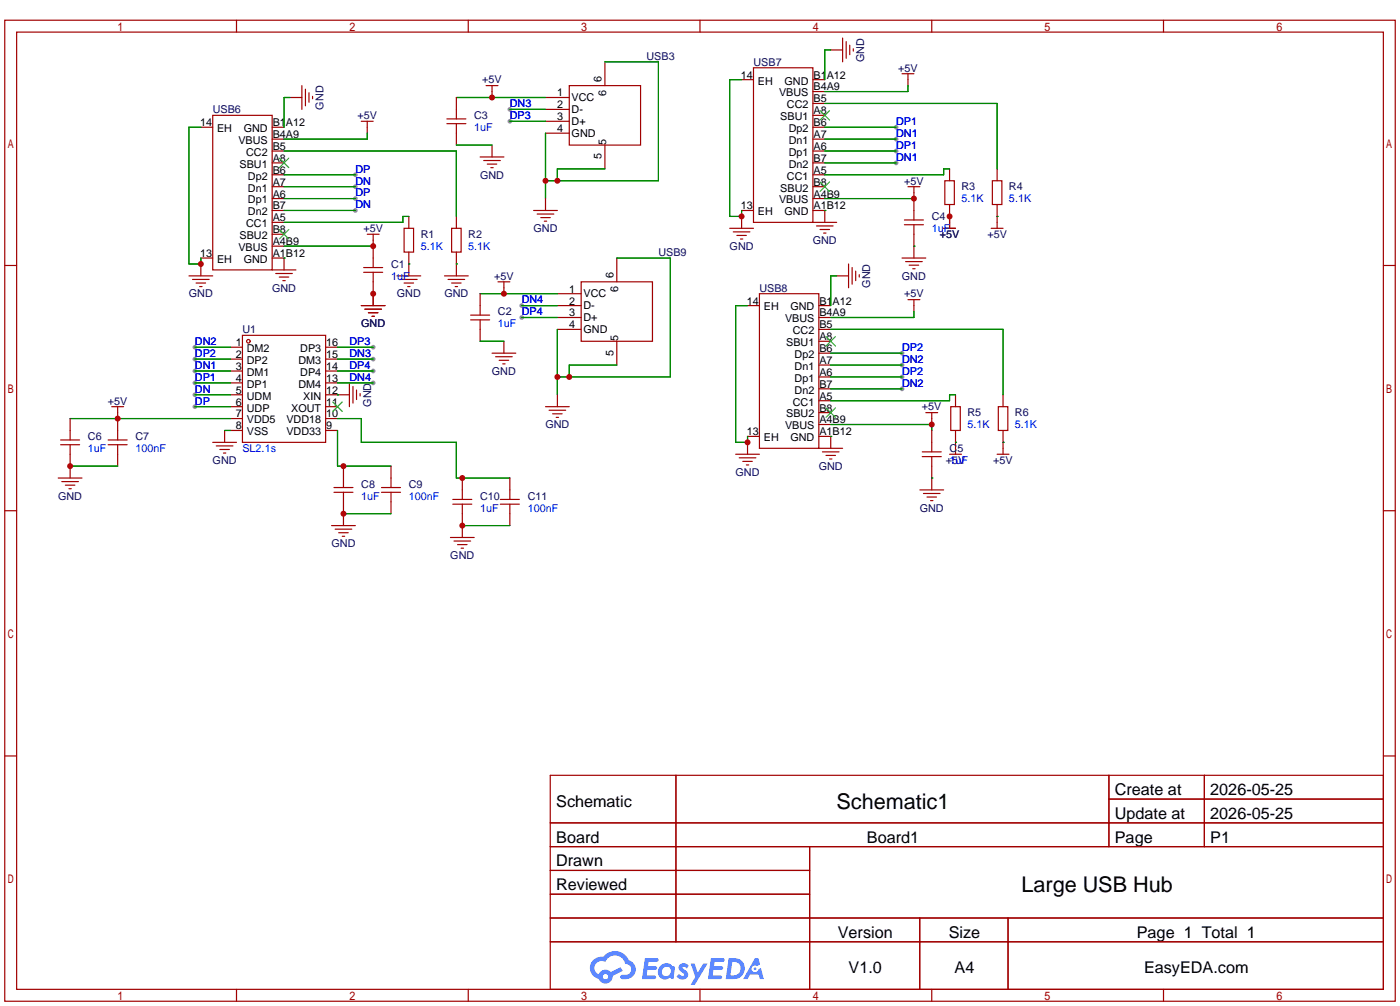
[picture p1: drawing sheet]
<svg xmlns="http://www.w3.org/2000/svg" width="299mm" height="215mm" viewBox="0 0 299 215" stroke-linecap="round" stroke-linejoin="round" font-family="sans-serif">
<g fill="#999">
<circle cx="75.9" cy="37.3" r=".51"/>
<circle cx="75.9" cy="42.4" r=".51"/>
<circle cx="75.9" cy="39.9" r=".51"/>
<circle cx="75.9" cy="45" r=".51"/>
<circle cx="41.7" cy="84.3" r=".51"/>
<circle cx="41.7" cy="86.9" r=".51"/>
<circle cx="41.7" cy="81.8" r=".51"/>
<circle cx="41.7" cy="79.2" r=".51"/>
<circle cx="41.7" cy="76.7" r=".51"/>
<circle cx="41.7" cy="74.2" r=".51"/>
<circle cx="79.8" cy="74.2" r=".51"/>
<circle cx="79.8" cy="76.7" r=".51"/>
<circle cx="79.8" cy="79.2" r=".51"/>
<circle cx="79.8" cy="81.8" r=".51"/>
<circle cx="191.5" cy="27.2" r=".51"/>
<circle cx="191.5" cy="32.3" r=".51"/>
<circle cx="191.5" cy="29.7" r=".51"/>
<circle cx="191.5" cy="34.8" r=".51"/>
<circle cx="192.8" cy="75.4" r=".51"/>
<circle cx="192.8" cy="80.5" r=".51"/>
<circle cx="192.8" cy="78" r=".51"/>
<circle cx="192.8" cy="83.1" r=".51"/>
<circle cx="109" cy="23.4" r=".51"/>
<circle cx="109" cy="25.9" r=".51"/>
<circle cx="111.5" cy="65.3" r=".51"/>
<circle cx="111.5" cy="67.8" r=".51"/>
</g>
<g fill="none" stroke="#a10000" stroke-width=".25">
<path d="M1 4.3h297.2v209.6h-297.2zM3.6 6.9h292.1v204.4h-292.1zM50.5 4.3v2.6M100.1 4.3v2.6M149.6 4.3v2.6M199.1 4.3v2.6M248.7 4.3v2.6M1 56.7h2.6M295.7 56.7h2.5M1 109.1h2.6M295.7 109.1h2.5M1 161.5h2.6"/>
<path d="M117.6 165.6h178.1v45.7h-178.1zM117.6 175.8h178.1M144.5 165.6v35.6M237 165.6v15.2M237 170.7h58.7M257.4 165.6v15.2M295.7 161.5h2.5M117.6 180.8h178.1M117.6 185.9h55.4M117.6 196.1h178.1M117.6 191h55.4M173 180.8v30.5"/>
<path d="M196.6 196.1v15.2M215.4 196.1v15.2M50.5 211.3v2.6M100.1 211.3v2.6M117.6 201.2h178.1M149.6 211.3v2.6M199.1 211.3v2.6M248.7 211.3v2.6"/>
</g>
<g fill="#5487ff">
<path d="M145.3 206a1.3 1.3 0 0 1 1.9 .3l-.4 .6a.54 .54 0 0 0-.9-.2l.1 .2a1.34 1.34 0 0 1 .9 1.8 1.47 1.47 0 0 1-2.3-.1l.5-.6 .8 .5a.31 .31 0 0 0 .4-.3 .31 .31 0 0 0-.3-.4 1.12 1.12 0 0 1-.7-1.8z"/>
<path d="M147.6 205.8h.9l.6 2 1.2-2h.9l-2.7 4.6h-.9l1-1.7z"/>
<path d="M137.8 204.7h1.7a1.31 1.31 0 0 1 1.2 .2 .4 .4 0 0 1-.3 .6h-1.8l-.1 .9h1.6a.4 .4 0 0 1 .4 .4 .4 .4 0 0 1-.5 .4h-1.6l-.2 1.2h1.4a.46 .46 0 0 1 .5 0 .46 .46 0 0 1 .1 .5l-.4 .2h-2.6z"/>
<path d="M151.9 204.7h1.7a1.32 1.32 0 0 1 1.2 .2 .39 .39 0 0 1-.3 .6h-1.8l-.1 .9h1.6a.4 .4 0 0 1 .4 .4 .4 .4 0 0 1-.4 .4h-1.7l-.2 1.2h1.4a.46 .46 0 0 1 .5 0 .46 .46 0 0 1 .1 .5l-.4 .2h-2.6z"/>
<path d="M161.3 204.7h.8l.3 1.3-.6 .4a.75 .75 0 0 0-1.1 .3 .75 .75 0 0 0 .5 1 .75 .75 0 0 0 .9-.7l.5-.2 .6 2.3h-.8l-.3-.9h-1.8l-.5 .9h-1z"/>
<path d="M155.7 204.7l-.6 4.4h1.5a2.27 2.27 0 0 0 2.6-2.2 2.27 2.27 0 0 0-2.7-2.2zM156.5 205.4a1.5 1.5 0 0 1 1.8 1.6 1.5 1.5 0 0 1-1.9 1.4h-.3z"/>
<path d="M141.2 206.3a1.6 1.6 0 0 0-.3 2.3 1.6 1.6 0 0 0 2.3 .2l.7 .3 .3-2.4-.1-.3-.5-.1a1.58 1.58 0 0 0-2.4 0zM141.8 206.8a.98 .98 0 0 1 1.6 .4 .98 .98 0 0 1-1.1 1.3 .94 .94 0 0 1-.9-.7 .94 .94 0 0 1 .4-1z"/>
<path d="M126.8 205.1a2.37 2.37 0 0 0 1.1 4 1.54 1.54 0 0 0 1.8 1 1.54 1.54 0 0 0 1.2-1.6l2.2-1.1-.5-.8-2 1a1.57 1.57 0 0 0-2.7 .5 1.5 1.5 0 0 1-.7-2.1 1.5 1.5 0 0 1 2.2-.5 2.23 2.23 0 0 1 2.3-1.4 2.23 2.23 0 0 1 2 1.8 1.16 1.16 0 0 1 1.2 1.1 1.16 1.16 0 0 1-1.1 1.2h-.7a.47 .47 0 0 0-.5 .4 .47 .47 0 0 0 .4 .6 2.17 2.17 0 0 0 2.5-1 2.17 2.17 0 0 0-.3-2.7l-.8-.4a3.2 3.2 0 0 0-5.5-.7l-1.1 .1zM128.8 208.6a.6 .6 0 0 1 1.2 0 .6 .6 0 0 1-1.2 0z"/>
<circle cx="161.4" cy="206.9" r=".28"/>
</g>
<g fill="none" stroke="#a10000" stroke-width=".25">
<path d="M64.5 18.3v5.1M65.3 19v3.6M66 19.8v2M103.9 18.3h2.5M105.2 18.3v2.5M121.7 18.3h15.2v12.7h-15.2zM129.3 13.2v5.1M158.5 17h2.5M161 14.5h12.7v33h-12.7zM173.7 19.6h2.6M173.7 17h2.6M177.5 10.7h2.6"/>
<path d="M180.1 8.1v5.1M180.8 8.9v3.5M181.6 9.7v2M182.4 10.4v.5M192.8 15.7h2.5M194.1 15.7v2.6M42.9 27.2h2.6M45.5 24.6h12.7v33.1h-12.7zM58.2 39.9h2.5M58.2 37.3h2.5M58.2 34.8h2.5M58.2 32.3h2.5"/>
<path d="M58.2 29.7h2.5M58.2 27.2h2.5M62 20.8h2.5M66.8 20.6v.5M77.2 25.9h2.6M78.5 25.9v2.5M95.5 25.4h4.1M95.5 26.4h4.1M97.5 20.8v4.6M97.5 26.4v4.6M102.6 33.5h5.1M103.4 34.3h3.5"/>
<path d="M104.1 35.1h2.1M104.9 35.8h.5M105.2 31v2.5M116.6 28.4h5.1M116.6 25.9h5.1M116.6 23.4h5.1M116.6 20.8h5.1M129.3 31v5.1M173.7 39.9h2.6M173.7 37.3h2.6M173.7 34.8h2.6M173.7 32.3h2.6"/>
<path d="M173.7 29.7h2.6M173.7 27.2h2.6M173.7 24.6h2.6M173.7 22.1h2.6M194.1 39.9h2.5M195.3 39.9v7.1M201.9 38.6h2.1v5.1h-2.1zM202.9 36.1v2.5M212.1 38.6h2v5.1h-2zM213.1 36.1v2.5M40.4 58.9h5.1M41.1 59.7h3.6"/>
<path d="M42.9 55.1h2.6M42.9 56.4v2.5M58.2 55.1h2.5v2.6M58.2 52.6h2.5M58.2 50h2.5M58.2 47.5h2.5M58.2 45h2.5M58.2 42.4h2.5M58.2 57.7h5M58.9 58.4h3.6M59.7 59.2h2M60.5 59.9h.5"/>
<path d="M77.7 57.2h4.1M77.7 58.2h4.1M78.5 50h2.5M79.8 50v7.2M79.8 58.2v7.1M84.8 58.9h5.1M85.6 59.7h3.6M86.4 48.8h2v5h-2zM87.4 46.2v2.6M87.4 53.8v5.1M95 58.9h5.1M95.8 59.7h3.5"/>
<path d="M96.5 48.8h2.1v5h-2.1zM97.5 46.2v2.6M97.5 53.8v5.1M114 45h5.1M114.8 45.7h3.6M115.6 46.5h2M116.3 47.2h.5M116.6 42.4v2.6M131.8 55.1v5.1M156 48.8h5M156.7 49.5h3.6M157.5 50.3h2"/>
<path d="M158.2 51.1h.5M158.5 45h2.5M158.5 46.2v2.6M173.7 47.5h5.1M173.7 45h2.6v2.5M173.7 42.4h2.6M174.5 48.3h3.6M175.3 49h2M176 49.8h.5M178.8 58.9h2.6M181.4 56.4v5.1M182.1 57.2v3.5"/>
<path d="M182.9 57.9v2M183.6 58.7v.5M192.8 55.1h5.1M193.3 47h4.1M193.3 48h4.1M193.5 55.9h3.6M194.3 56.6h2M195.1 57.4h.5M195.3 48v7.1M201.7 48.8h2.5M202.9 43.7v5.1M211.8 48.8h2.6"/>
<path d="M213.1 43.7v5.1M41.9 60.5h2M42.7 61.2h.5M49.3 74.2h2.5M49.3 76.7h2.5M49.3 79.2h2.5M51.8 71.6h17.8v22.9h-17.8zM69.6 74.2h2.5M69.6 76.7h2.5M69.6 79.2h2.5M77.2 65.3h5.1M78 66h3.5"/>
<path d="M78.7 66.8h2.1M79.5 67.6h.5M86.4 60.5h2M87.1 61.2h.5M96.5 60.5h2.1M97.3 61.2h.5M100.6 67.3h4M100.6 68.3h4M102.6 62.7v4.6M102.6 68.3v4.6M105.2 75.4h5M105.9 76.2h3.6"/>
<path d="M106.4 60.2h2.6M106.7 77h2M107.4 77.7h.5M107.7 60.2v2.5M107.7 72.9v2.5M119.1 70.4h5.1M119.1 67.8h5.1M119.1 65.3h5.1M119.1 62.7h5.1M124.2 60.2h15.2v12.7h-15.2zM131.8 72.9v5.1M159.8 65.3h2.5"/>
<path d="M162.3 62.7h12.7v33.1h-12.7zM175 78h2.5M175 75.4h2.5M175 72.9h2.5M175 70.4h2.5M175 67.8h2.5M175 65.3h2.5M194.1 64h2.5M195.3 64v2.5M13 94h4M13 95h4M15 89.4v4.6"/>
<path d="M15 95v7.1M23.1 94h4.1M23.1 95h4.1M23.9 86.9h2.5M25.1 86.9v7.1M25.1 95v4.6M45.5 94.5h5M46.2 95.2h3.6M47 96h2M47.8 96.8h.5M48 91.9v2.6M49.3 81.8h2.5"/>
<path d="M49.3 84.3h2.5M49.3 86.9h2.5M49.3 89.4h2.5M49.3 91.9h2.5M69.6 81.8h2.5M69.6 84.3h5.1M69.6 86.9h2.5M69.6 89.4h2.5M69.6 91.9h2.5M73.4 99.6v4.5M74.7 81.8v5.1M75.4 82.5v3.6"/>
<path d="M76.2 83.3v2M77 84.1v.5M83.6 99.6v4.5M116.6 86.9h5.1M117.3 87.6h3.6M118.1 88.4h2M118.9 89.2h.5M119.1 84.3v2.6M157.2 97h5.1M158 97.8h3.5M158.7 98.6h2.1M159.5 99.3h.5"/>
<path d="M159.8 93.2h2.5M159.8 94.5v2.5M175 93.2h2.5v2.6M175 90.7h2.5M175 88.1h2.5M175 85.6h2.5M175 83.1h2.5M175 80.5h2.5M175 95.8h5.1M175.8 96.5h3.5M176.5 97.3h2.1M177.3 98h.5"/>
<path d="M197.1 96.5h4.1M197.1 97.5h4.1M197.9 88.1h2.5M199.1 88.1v2.6M199.1 91.9v4.6M199.1 97.5v7.1M202.9 97h2.6M203.2 86.9h2v5h-2zM204.2 84.3v2.6M204.2 91.9v5.1M213.1 97h2.5M213.4 86.9h2v5h-2z"/>
<path d="M214.4 84.3v2.6M214.4 91.9v5.1M12.4 102.1h5.1M13.2 102.9h3.6M14 103.6h2M14.7 104.4h.5M70.9 112.3h5M71.4 104.1h4M71.4 105.2h4M71.6 113h3.6M72.4 113.8h2M73.2 114.6h.5"/>
<path d="M73.4 105.2v7.1M81.5 104.1h4.1M81.5 105.2h4.1M83.6 105.2v4.5M96.3 114.8h5M96.8 106.7h4M96.8 107.7h4M97 115.6h3.6M97.8 116.3h2M98.6 117.1h.5M98.8 102.1v4.6M98.8 107.7v7.1"/>
<path d="M106.9 106.7h4.1M106.9 107.7h4.1M109 102.1v4.6M109 107.7v4.6M196.6 104.6h5.1M197.4 105.4h3.5M198.1 106.2h2.1M198.9 106.9h.5"/>
<circle cx="53.1" cy="72.9" r=".38"/>
</g>
<g fill="none" stroke="#3c3" stroke-width=".25">
<path d="M59.7 33.8l2 2M61.7 33.8l-2 2M175.3 38.9l2 2M175.3 23.6l2 2.1M177.3 38.9l-2 2M177.3 23.6l-2 2.1M59.7 49l2 2.1M61.7 49l-2 2.1M176.5 71.9l2.1 2M178.6 71.9l-2.1 2M71.1 85.9l2.1 2M73.2 85.9l-2.1 2"/>
<path d="M176.5 87.1l2.1 2.1M178.6 87.1l-2.1 2.1"/>
</g>
<g fill="none" stroke="#008700" stroke-width=".25">
<path d="M129.3 13.2h11.4v25.4h-24.1M158.5 17h-2.5v29.2h2.5v-1.2M177.5 10.7h-1.2v6.3M194.1 18.3v1.3h-17.8M42.9 27.2h-2.5v29.2h2.5v-1.3M60.7 32.3h36.8v13.9M60.7 37.3h15.2M60.7 39.9h15.2M62 20.8h-1.3v6.4M78.5 28.4v1.3h-17.8M97.5 20.8h19.1M97.5 31h7.7"/>
<path d="M109 23.4h7.6M109 25.9h7.6M116.6 28.4v14M129.3 36.1h-10.2v2.5M176.3 27.2h15.2M176.3 29.7h15.2M176.3 32.3h15.2M176.3 22.1h36.8v14M176.3 34.8h15.2M202.9 36.1h-1.2v1.2h-25.4M60.7 55.1h.1M60.7 52.6h19.1"/>
<path d="M60.7 42.4h15.2M60.7 45h15.2M87.4 56.4h.1M87.4 46.2h-1.3v1.3h-25.4M97.5 56.4h.1M131.8 55.1h11.5v25.4h-24.2M176.3 45h.1M176.3 42.4h19M178.8 58.9h-1.3v6.4M195.3 52.6h.1M202.9 46.2h.1M213.1 46.2h.1"/>
<path d="M41.7 79.2h7.6M41.7 76.7h7.6M41.7 74.2h7.6M72.1 79.2h7.7M72.1 76.7h7.7M72.1 74.2h7.7M79.8 62.7h.1M102.6 62.7h16.5M102.6 72.9h5.1M111.5 65.3h7.6M111.5 67.8h7.6M119.1 70.4v13.9"/>
<path d="M131.8 78h-10.1v2.5M159.8 65.3h-2.6v29.2h2.6v-1.3M177.5 70.4h36.9v13.9M177.5 75.4h15.3M177.5 78h15.3M195.3 66.5v1.3h-17.8M15 99.6h10.1M15 89.4h34.3M41.7 84.3h7.6M41.7 86.9h7.6M41.7 81.8h7.6M48 91.9h1.3"/>
<path d="M72.1 84.3h.1M72.1 89.4h5.1v5.1h20.3v7.6h11.5M72.1 81.8h7.7M72.1 91.9v7.7h11.5M177.5 93.2h.1M177.5 90.7h21.6v1.2M177.5 80.5h15.3M177.5 83.1h15.3M204.2 94.5h.1M204.2 84.3h-1.3v1.3h-25.4M214.4 94.5h.1M73.4 109.7h10.2"/>
<path d="M98.8 112.3h10.2M199.1 102.1h.1"/>
</g>
<g fill="#c00">
<circle cx="42.9" cy="56.4" r=".63"/>
<circle cx="79.8" cy="52.6" r=".63"/>
<circle cx="158.5" cy="46.2" r=".63"/>
<circle cx="195.3" cy="42.4" r=".63"/>
<circle cx="159.8" cy="94.5" r=".63"/>
<circle cx="199.1" cy="90.7" r=".63"/>
<circle cx="202.9" cy="46.2" r=".63"/>
<circle cx="116.6" cy="38.6" r=".63"/>
<circle cx="119.1" cy="38.6" r=".63"/>
<circle cx="105.2" cy="20.8" r=".63"/>
<circle cx="119.1" cy="80.5" r=".63"/>
<circle cx="121.7" cy="80.5" r=".63"/>
<circle cx="107.7" cy="62.7" r=".63"/>
<circle cx="79.8" cy="62.7" r=".63"/>
<circle cx="73.4" cy="99.6" r=".63"/>
<circle cx="73.4" cy="109.7" r=".63"/>
<circle cx="98.8" cy="102.1" r=".63"/>
<circle cx="98.8" cy="112.3" r=".63"/>
<circle cx="25.1" cy="89.4" r=".63"/>
<circle cx="15" cy="99.6" r=".63"/>
</g>
<g font-size="4.6">
<text x="178.8" y="172.7">Schematic1</text>
<text x="218.3" y="190.5">Large USB Hub</text>
</g>
<g font-size="3.5">
<text x="118.9" y="172.4">Schematic</text>
<text x="238.3" y="169.8">Create at</text>
<text x="258.7" y="169.8">2026-05-25</text>
<text x="118.9" y="180">Board</text>
<text x="185.3" y="180">Board1</text>
<text x="238.3" y="174.9">Update at</text>
<text x="238.3" y="180">Page</text>
<text x="258.7" y="174.9">2026-05-25</text>
<text x="258.7" y="180">P1</text>
<text x="118.9" y="185.1">Drawn</text>
<text x="118.9" y="190.1">Reviewed</text>
<text x="179.1" y="200.3">Version</text>
<text x="202.8" y="200.3">Size</text>
<text x="243" y="200.3">Page 1 Total 1</text>
<text x="181.4" y="207.9">V1.0</text>
<text x="204" y="207.9">A4</text>
<text x="244.5" y="207.9">EasyEDA.com</text>
</g>
<g font-size="2.3" fill="#000080">
<text x="103.1" y="17.8">+5V</text>
<text x="138.2" y="12.7">USB3</text>
<text x="161" y="14">USB7</text>
<text x="184.7" y="13.2" transform="rotate(-90 184.7 13.2)">GND</text>
<text x="192" y="15.3">+5V</text>
<text x="69.1" y="23.4" transform="rotate(-90 69.1 23.4)">GND</text>
<text x="45.5" y="24.2">USB6</text>
<text x="76.4" y="25.4">+5V</text>
<text x="101.3" y="25.4">C3</text>
<text x="102.6" y="38.1">GND</text>
<text x="193.2" y="39.4">+5V</text>
<text x="205.5" y="40.7">R3</text>
<text x="215.6" y="40.7">R4</text>
<text x="199.1" y="47">C4</text>
<text x="77.7" y="49.6">+5V</text>
<text x="89.9" y="50.8">R1</text>
<text x="100.1" y="50.8">R2</text>
<text x="114" y="49.6">GND</text>
<text x="155.9" y="53.4">GND</text>
<text x="173.7" y="52.1">GND</text>
<text x="200.9" y="50.8">+5V</text>
<text x="211" y="50.8">+5V</text>
<text x="83.6" y="57.2">C1</text>
<text x="105.6" y="59.7">+5V</text>
<text x="140.7" y="54.7">USB9</text>
<text x="192.8" y="59.7">GND</text>
<text x="40.4" y="63.5">GND</text>
<text x="58.1" y="62.3">GND</text>
<text x="84.8" y="63.5">GND</text>
<text x="95" y="63.5">GND</text>
<text x="162.3" y="62.3">USB8</text>
<text x="186" y="61.5" transform="rotate(-90 186 61.5)">GND</text>
<text x="193.2" y="63.5">+5V</text>
<text x="51.8" y="71.2">U1</text>
<text x="77.2" y="69.9">GND</text>
<text x="106.4" y="67.4">C2</text>
<text x="105.1" y="80.1">GND</text>
<text x="23.1" y="86.4">+5V</text>
<text x="79.3" y="86.9" transform="rotate(-90 79.3 86.9)">GND</text>
<text x="197.1" y="87.7">+5V</text>
<text x="206.8" y="88.9">R5</text>
<text x="216.9" y="88.9">R6</text>
<text x="18.8" y="94">C6</text>
<text x="29" y="94">C7</text>
<text x="116.6" y="91.5">GND</text>
<text x="45.4" y="99.1">GND</text>
<text x="157.2" y="101.6">GND</text>
<text x="175" y="100.4">GND</text>
<text x="202.1" y="99.1">+5V</text>
<text x="202.9" y="96.6">C5</text>
<text x="212.3" y="99.1">+5V</text>
<text x="12.4" y="106.7">GND</text>
<text x="77.2" y="104.2">C8</text>
<text x="87.4" y="104.2">C9</text>
<text x="102.6" y="106.7">C10</text>
<text x="112.8" y="106.7">C11</text>
<text x="196.6" y="109.3">GND</text>
<text x="70.8" y="116.9">GND</text>
<text x="96.2" y="119.4">GND</text>
</g>
<g font-size="2.3">
<text x="128.6" y="17.5" transform="rotate(-90 128.6 17.5)">6</text>
<text x="158.3" y="16.8">14</text>
<text x="173.9" y="16.8">B1A12</text>
<text x="119.1" y="23.1">2</text>
<text x="119.1" y="20.6">1</text>
<text x="122.2" y="21.6">VCC</text>
<text x="129.6" y="20.6" transform="rotate(-90 129.6 20.6)">6</text>
<text x="162" y="18.1">EH</text>
<text x="166.5" y="20.6">VBUS</text>
<text x="167.7" y="18.1">GND</text>
<text x="168.2" y="23.1">CC2</text>
<text x="173.9" y="21.9">B5</text>
<text x="173.9" y="19.3">B4A9</text>
<text x="42.8" y="26.9">14</text>
<text x="46.4" y="28.2">EH</text>
<text x="52.1" y="28.2">GND</text>
<text x="58.3" y="29.5">B4A9</text>
<text x="58.3" y="26.9">B1A12</text>
<text x="119.1" y="28.2">4</text>
<text x="119.1" y="25.7">3</text>
<text x="122.2" y="29.2">GND</text>
<text x="122.2" y="26.7">D+</text>
<text x="122.2" y="24.2">D-</text>
<text x="166.8" y="25.7">SBU1</text>
<text x="168.6" y="28.2">Dp2</text>
<text x="173.9" y="29.5">A7</text>
<text x="173.9" y="26.9">B6</text>
<text x="173.9" y="24.4">A8</text>
<text x="50.9" y="30.8">VBUS</text>
<text x="51.2" y="35.8">SBU1</text>
<text x="52.6" y="33.3">CC2</text>
<text x="58.3" y="34.6">A8</text>
<text x="58.3" y="32">B5</text>
<text x="128.6" y="34" transform="rotate(-90 128.6 34)">5</text>
<text x="129.6" y="31" transform="rotate(-90 129.6 31)">5</text>
<text x="168.6" y="35.8">Dn2</text>
<text x="168.6" y="33.3">Dp1</text>
<text x="168.6" y="30.8">Dn1</text>
<text x="173.9" y="34.6">B7</text>
<text x="173.9" y="32">A6</text>
<text x="53" y="40.9">Dn1</text>
<text x="53" y="38.4">Dp2</text>
<text x="58.3" y="39.6">A7</text>
<text x="58.3" y="37.1">B6</text>
<text x="166.8" y="40.9">SBU2</text>
<text x="168.2" y="38.4">CC1</text>
<text x="173.9" y="39.6">B8</text>
<text x="173.9" y="37.1">A5</text>
<text x="53" y="46">Dn2</text>
<text x="53" y="43.5">Dp1</text>
<text x="58.3" y="47.3">A5</text>
<text x="58.3" y="44.7">B7</text>
<text x="58.3" y="42.2">A6</text>
<text x="158.3" y="44.7">13</text>
<text x="162" y="46">EH</text>
<text x="166.5" y="43.5">VBUS</text>
<text x="167.7" y="46">GND</text>
<text x="173.9" y="44.7">A1B12</text>
<text x="173.9" y="42.2">A4B9</text>
<text x="50.9" y="53.6">VBUS</text>
<text x="51.2" y="51.1">SBU2</text>
<text x="52.6" y="48.5">CC1</text>
<text x="58.3" y="52.3">A4B9</text>
<text x="58.3" y="49.8">B8</text>
<text x="42.8" y="54.9">13</text>
<text x="46.4" y="56.2">EH</text>
<text x="52.1" y="56.2">GND</text>
<text x="58.3" y="54.9">A1B12</text>
<text x="131.1" y="59.4" transform="rotate(-90 131.1 59.4)">6</text>
<text x="121.7" y="65">2</text>
<text x="121.7" y="62.5">1</text>
<text x="124.7" y="63.5">VCC</text>
<text x="132.1" y="62.5" transform="rotate(-90 132.1 62.5)">6</text>
<text x="159.6" y="65">14</text>
<text x="175.1" y="65">B1A12</text>
<text x="121.7" y="70.1">4</text>
<text x="121.7" y="67.6">3</text>
<text x="124.7" y="71.1">GND</text>
<text x="124.7" y="68.6">D+</text>
<text x="124.7" y="66.1">D-</text>
<text x="163.2" y="66.3">EH</text>
<text x="167.8" y="68.9">VBUS</text>
<text x="168.9" y="66.3">GND</text>
<text x="169.4" y="71.4">CC2</text>
<text x="175.1" y="70.1">B5</text>
<text x="175.1" y="67.6">B4A9</text>
<text x="50.4" y="73.9">1</text>
<text x="50.4" y="76.5">2</text>
<text x="52.8" y="75.2">DM2</text>
<text x="52.8" y="77.7">DP2</text>
<text x="63.8" y="77.7">DM3</text>
<text x="64.2" y="75.2">DP3</text>
<text x="69.7" y="76.5">15</text>
<text x="69.7" y="73.9">16</text>
<text x="131.1" y="75.9" transform="rotate(-90 131.1 75.9)">5</text>
<text x="132.1" y="72.9" transform="rotate(-90 132.1 72.9)">5</text>
<text x="168" y="73.9">SBU1</text>
<text x="169.8" y="76.5">Dp2</text>
<text x="175.1" y="77.7">A7</text>
<text x="175.1" y="75.2">B6</text>
<text x="175.1" y="72.7">A8</text>
<text x="50.4" y="79">3</text>
<text x="50.4" y="81.6">4</text>
<text x="52.8" y="80.3">DM1</text>
<text x="52.8" y="82.8">DP1</text>
<text x="63.8" y="82.8">DM4</text>
<text x="64.2" y="80.3">DP4</text>
<text x="69.7" y="81.6">13</text>
<text x="69.7" y="79">14</text>
<text x="169.8" y="81.6">Dp1</text>
<text x="169.8" y="79">Dn1</text>
<text x="175.1" y="82.8">B7</text>
<text x="175.1" y="80.3">A6</text>
<text x="50.4" y="84.1">5</text>
<text x="50.4" y="86.6">6</text>
<text x="50.4" y="89.2">7</text>
<text x="52.8" y="85.4">UDM</text>
<text x="52.8" y="87.9">UDP</text>
<text x="62.2" y="87.9">XOUT</text>
<text x="64.8" y="85.4">XIN</text>
<text x="69.7" y="89.2">10</text>
<text x="69.7" y="86.6">11</text>
<text x="69.7" y="84.1">12</text>
<text x="168" y="89.2">SBU2</text>
<text x="169.4" y="86.6">CC1</text>
<text x="169.8" y="84.1">Dn2</text>
<text x="175.1" y="87.9">B8</text>
<text x="175.1" y="85.4">A5</text>
<text x="50.4" y="91.7">8</text>
<text x="52.8" y="90.4">VDD5</text>
<text x="52.8" y="93">VSS</text>
<text x="61.2" y="93">VDD33</text>
<text x="61.2" y="90.4">VDD18</text>
<text x="69.7" y="91.7">9</text>
<text x="159.6" y="93">13</text>
<text x="163.2" y="94.3">EH</text>
<text x="167.8" y="91.7">VBUS</text>
<text x="168.9" y="94.3">GND</text>
<text x="175.1" y="93">A1B12</text>
<text x="175.1" y="90.4">A4B9</text>
</g>
<g font-size="2.3" fill="#00f">
<text x="109" y="22.9">DN3</text>
<text x="101.3" y="28">1uF</text>
<text x="109" y="25.4">DP3</text>
<text x="191.5" y="26.7">DP1</text>
<text x="191.5" y="29.3">DN1</text>
<text x="191.5" y="31.8">DP1</text>
<text x="191.5" y="34.3">DN1</text>
<text x="75.9" y="36.9">DP</text>
<text x="75.9" y="42">DP</text>
<text x="75.9" y="39.4">DN</text>
<text x="75.9" y="44.5">DN</text>
<text x="205.5" y="43.2">5.1K</text>
<text x="215.6" y="43.2">5.1K</text>
<text x="89.9" y="53.4">5.1K</text>
<text x="100.1" y="53.4">5.1K</text>
<text x="199.1" y="49.6">1uF</text>
<text x="83.6" y="59.7">1uF</text>
<text x="111.5" y="64.8">DN4</text>
<text x="106.4" y="69.9">1uF</text>
<text x="111.5" y="67.4">DP4</text>
<text x="41.7" y="76.2">DP2</text>
<text x="41.7" y="73.7">DN2</text>
<text x="74.7" y="73.7">DP3</text>
<text x="74.7" y="76.2">DN3</text>
<text x="192.8" y="75">DP2</text>
<text x="192.8" y="77.5">DN2</text>
<text x="41.7" y="83.9">DN</text>
<text x="41.7" y="81.3">DP1</text>
<text x="41.7" y="78.8">DN1</text>
<text x="74.7" y="78.8">DP4</text>
<text x="74.7" y="81.3">DN4</text>
<text x="192.8" y="80.1">DP2</text>
<text x="192.8" y="82.6">DN2</text>
<text x="41.7" y="86.4">DP</text>
<text x="206.8" y="91.5">5.1K</text>
<text x="216.9" y="91.5">5.1K</text>
<text x="18.8" y="96.6">1uF</text>
<text x="29" y="96.6">100nF</text>
<text x="51.8" y="96.6">SL2.1s</text>
<text x="202.9" y="99.1">1uF</text>
<text x="77.2" y="106.7">1uF</text>
<text x="87.4" y="106.7">100nF</text>
<text x="102.6" y="109.3">1uF</text>
<text x="112.8" y="109.3">100nF</text>
</g>
</svg>
